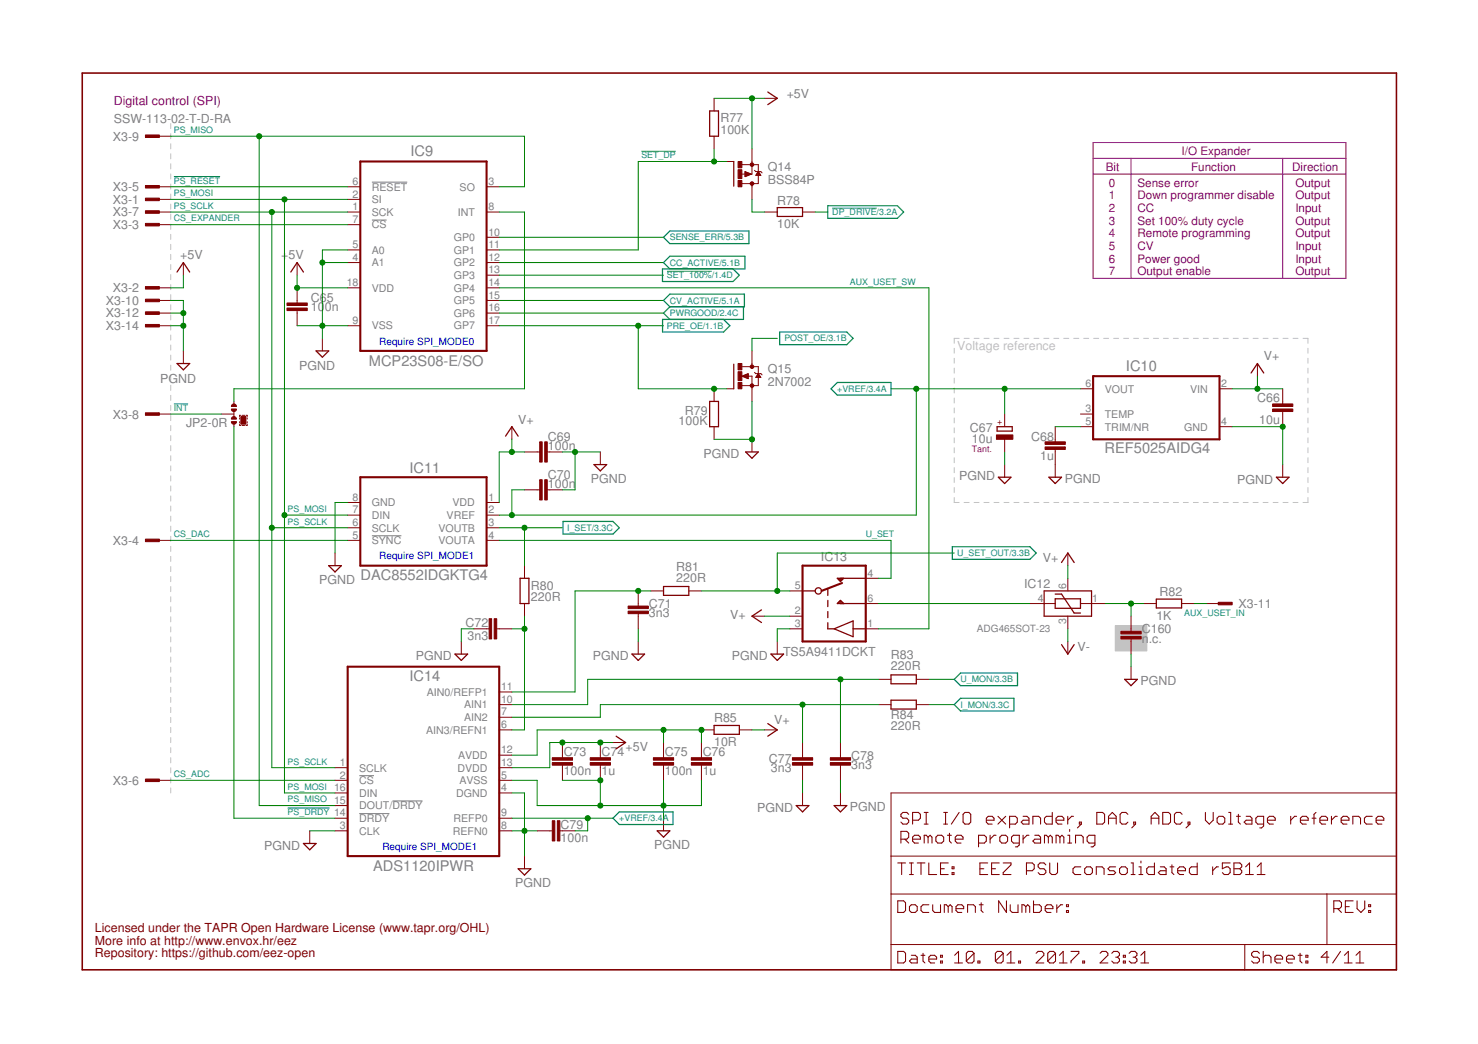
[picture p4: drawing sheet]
<svg xmlns="http://www.w3.org/2000/svg" width="297mm" height="210mm" viewBox="0 0 297 210" stroke-linecap="round" stroke-linejoin="round" font-family="sans-serif">
<g fill="none" stroke="#c0c0c0" stroke-width=".2">
<path d="M34.3 24.8v1.1M34.3 26.9v1M34.3 28.9v1M34.3 30.9v1M34.3 32.9v1.1M34.3 35v1M34.3 37v1M34.3 39v1M34.3 41v1.1M34.3 43.1v1M34.3 45.1v1M34.3 47.1v1"/>
<path d="M34.3 49.1v1.1M34.3 51.2v1M34.3 53.2v1M34.3 55.2v1M34.3 57.2v1.1M34.3 59.2v1.1M34.3 61.3v1M34.3 63.3v1M34.3 65.3v1.1M34.3 67.4v1M34.3 69.4v1M34.3 71.4v1"/>
<path d="M34.3 73.4v1M34.3 75.4v1.1M34.3 77.5v1M34.3 79.5v1M191.8 70v1M191.8 72v1M191.8 74v1M191.8 76v1M191.8 78v1M192.8 68h-1v1M193.8 68h1M195.8 68h1"/>
<path d="M197.8 68h1M199.8 68h1M201.8 68h1M203.8 68h1M205.8 68h1M207.8 68h1M209.8 68h1M211.8 68h1M213.8 68h1M215.8 68h1M217.8 68h1M219.8 68h1"/>
<path d="M221.8 68h1M223.8 68h1M225.8 68h1M227.8 68h1M229.8 68h1M231.8 68h1M233.8 68h1M235.8 68h1M237.8 68h1M239.8 68h1M241.8 68h1M243.8 68h1"/>
<path d="M245.9 68h.9M247.8 68h1.1M249.9 68h.9M251.8 68h1.1M253.9 68h.9M255.9 68h1M257.9 68h1M259.9 68h1M261.9 68h1v1M262.9 70v1M262.9 72v1M262.9 74v1"/>
<path d="M262.9 76v1M262.9 78v1M34.3 81.5v1M34.3 83.5v1.1M34.3 85.6v1M34.3 87.6v1M34.3 89.6v1M34.3 91.6v1M34.3 93.7v1M34.3 95.7v1M34.3 97.7v1M34.3 99.7v1.1"/>
<path d="M191.8 80v1M191.8 82v1M191.8 84v1M191.8 86v1M191.8 88v1M191.8 90v1M191.8 92v1M191.8 94v1M191.8 96v1M191.8 98v1M262.9 80v1M262.9 82v1"/>
<path d="M262.9 84v1M262.9 86v1M262.9 88v1M262.9 90v1M262.9 92v1M262.9 94v1M262.9 96v1M262.9 98v1M34.3 101.7v1.1M34.3 103.8v1M34.3 105.8v1M34.3 107.8v1"/>
<path d="M34.3 109.9v1M34.3 111.9v1M34.3 113.9v1M34.3 115.9v1M34.3 117.9v1.1M34.3 120v1M191.8 100v1h1M193.8 101h1M195.8 101h1M197.8 101h1M199.8 101h1M201.8 101h1"/>
<path d="M203.8 101h1M205.8 101h1M207.8 101h1M209.8 101h1M211.8 101h1M213.8 101h1M215.8 101h1M217.8 101h1M219.8 101h1M221.8 101h1M223.8 101h1M225.8 101h1"/>
<path d="M227.8 101h1M229.8 101h1M231.8 101h1M233.8 101h1M235.8 101h1M237.8 101h1M239.8 101h1M241.8 101h1M243.8 101h1M245.9 101h.9M247.8 101h1.1M249.9 101h.9"/>
<path d="M251.8 101h1.1M253.9 101h.9M255.9 101h1M257.9 101h1M259.9 101h1M262.9 100v1h-1M34.3 122v1M34.3 124v1M34.3 126v1.1M34.3 128.1v1M34.3 130.1v1M34.3 132.1v1"/>
<path d="M34.3 134.1v1M34.3 136.1v1.1M34.3 138.2v1M34.3 140.2v1M34.3 142.2v1.1M34.3 144.3v1M34.3 146.3v1M34.3 148.3v1M34.3 150.3v1M34.3 152.3v1.1M34.3 154.4v1M34.3 156.4v1"/>
<path d="M34.3 158.4v1"/>
</g>
<path d="M224.1 125.8h6.4v5.1h-6.4z" fill="#c0c0c0" stroke="#c0c0c0" stroke-width=".2"/>
<path d="M74.7 36.6h7.2M74.7 44.2h3M74.7 107.7h6M72.2 156h3M72.2 163.6h6.1M78.9 161h6" fill="none" stroke="#808080" stroke-width=".2"/>
<g fill="none" stroke="#800000" stroke-width=".21">
<path d="M180.4 173.5h1.6M181.1 168.7h1.1l.4-.4v-.8l-.4-.3h-1.1v2.3M181.2 173.5v2.3M181.8 168.7l.8 .8M182.6 163.7l-.4-.4h-.7l-.4 .4v.4l.4 .4h.7l.4 .4v.4l-.4 .4h-.7l-.4-.4M182.8 173.5h.8M182.8 175.8h.8M183.2 173.5v2.3M183.4 164.9h1.2l.4-.4v-.8l-.4-.4h-1.2v2.4M183.4 168.7h1.6v-.4l-.4-.4h-.8l-.4 .4v.8l.4 .4h.8M184.3 173.5h1.6M185.1 173.5v2.3"/>
<path d="M185.7 163.3h.8M185.7 165.7h.8M186.1 163.3v2.4M186.5 168.3l-.4-.4h-.4v1.6M186.5 168.3v1.2M186.5 168.3l.4-.4 .4 .4v1.2M186.7 173.5v2.3h1.5M188.1 168.3l.4-.4h.8l.4 .4v.8l-.4 .4h-.8l-.4-.4zM189 174.7h.8M189.7 163.3h.7M189.7 165.7h.7M190 163.3v2.4"/>
<path d="M190.4 167.9h.8M190.6 173.5h-1.6v2.3h1.6M190.8 167.5v1.6l.4 .4M191.3 175.5h.4v.3h-.4zM191.3 174.3h.4v.4h-.4zM192 168.7h1.5v-.4l-.4-.4h-.7l-.4 .4v.8l.4 .4h.7M192.8 163.3l-1.6 2.4M193.9 163.3h.8l.4 .4v1.6l-.4 .4h-.8l-.4-.4v-1.6zM196.7 169.5h1.1l.4-.4v-.8l-.4-.4h-1.1v2.4M196.9 174.7h.8M198.2 164.9h1.6v-.4l-.4-.4h-.8l-.4 .4v.8l.4 .4h.8M198.5 173.5h-1.6v2.3h1.6"/>
<path d="M199 167.9v1.6M199.3 174.7h.8M200.2 167.9h-.4l-.8 .8M200.6 164.1l1.5 1.6M200.8 173.5h-1.5v2.3h1.5M200.9 168.3l.4-.4h.8l.4 .4v.8l-.4 .4h-.8l-.4-.4zM201.6 173.5h1.6v.4l-1.6 1.6v.3h1.6M202.1 164.1l-1.5 1.6M202.9 165.7h1.2l.3-.4v-.8l-.3-.4h-1.2v2.4M204.9 169.5h-1.2l-.4-.4v-.8l.4-.4h1.2v2l-.5 .4h-.3M205.6 164.1h.8l.4 .4v1.2h-1.2l-.4-.4 .4-.4h1.2M205.6 167.9v1.6"/>
<path d="M206.3 175.1h1.2l.4-.4v-.8l-.4-.4h-1.2v2.3M206.8 167.9h-.4l-.8 .8M207.6 165.7v-1.6h1.1l.4 .4v1.2M208 167.9h.7l.4 .4v1.2h-1.1l-.4-.4 .4-.4h1.1M210.2 173.9l-.4-.4h-.8l-.4 .4v.4l.4 .4h.8l.4 .4v.4l-.4 .3h-.8l-.4-.3M210.7 168.3l.4-.4 .4 .4v1.2M210.7 168.3l-.4-.4h-.4v1.6M210.7 168.3v1.2M211 173.5v2l.4 .3h.7l.4-.3v-2M211.5 163.3v2.4h-1.2l-.4-.4v-.8l.4-.4h1.2M212.2 164.9h1.6v-.4l-.4-.4h-.8l-.4 .4v.8l.4 .4h.8M213 168.3l-.4-.4h-.4v1.6"/>
<path d="M213 168.3l.4-.4 .4 .4v1.2M213 168.3v1.2M214.6 164.1v1.6M214.6 169.5h.8M214.6 167.9h.4v1.6M215 166.8v.4M215.8 164.1h-.4l-.8 .8M216.2 169.5v-1.6h1.1l.4 .4v1.2M216.9 165.3h.4v.4h-.4zM217.2 174.3h-1.2l-.4 .4v.8l.4 .3h1.2M217.3 165.7l-.8 .8M218 174.7l.4-.4h.8l.3 .4v.8l-.3 .3h-.8l-.4-.3z"/>
<path d="M220 169.5h-1.1l-.4-.4v-.8l.4-.4h1.1v2l-.4 .4h-.3M220.3 175.8v-1.5h1.2l.4 .4v1.1M220.4 163.3h1.2l.4 .4v1.6l-.4 .4h-1.2zM222.8 164.5h1.5M222.8 165.7v-1.6l.7-.8 .8 .8v1.6M224.2 174.3h-1.1l-.4 .4 .4 .4h.7l.4 .4-.4 .3h-1.1M225 174.7l.4-.4h.8l.4 .4v.8l-.4 .3h-.8l-.4-.3zM226.7 163.7l-.4-.4h-.8l-.4 .4v1.6l.4 .4h.8l.4-.4M227.3 173.5h.4v2.3M227.3 175.8h.8M227.8 165.3h.4v.4h-.4zM228.2 165.7l-.7 .8"/>
<path d="M228.9 175.8h.8M228.9 174.3h.4v1.5M229.3 173.1v.4M231.4 164.5h1.5M231.4 165.7v-1.6l.7-.8 .8 .8v1.6M232 173.5v2.3h-1.2l-.3-.3v-.8l.3-.4h1.2M233.2 174.3h.8l.4 .4v1.1h-1.2l-.4-.3 .4-.4h1.2M233.7 163.3h1.1l.4 .4v1.6l-.4 .4h-1.1zM235.1 174.3h.8M235.5 173.9v1.6l.4 .3M236.7 175.1h1.6v-.4l-.4-.4h-.8l-.4 .4v.8l.4 .3h.8M237.6 163.7l-.4-.4h-.8l-.4 .4v1.6l.4 .4h.8l.4-.4"/>
<path d="M238.8 165.3h.3v.4h-.3zM239.1 165.7l-.7 .8M240.6 173.5v2.3h-1.2l-.4-.3v-.8l.4-.4h1.2M242.3 163.3v1.6l.7 .8 .8-.8v-1.6M243.7 174.3v1.5M244.6 164.5l.4-.4h.8l.3 .4v.8l-.3 .4h-.8l-.4-.4zM244.9 174.3h-.4l-.8 .8M246.9 163.3h.4v2.4M246.9 165.7h.8M247.2 173.5h-1.5v1.2l.7-.4h.4l.4 .4v.8l-.4 .3h-.8l-.3-.3M248 173.5h1.2l.4 .4v.4l-.4 .4 .4 .4v.4l-.4 .3h-1.2zM248 174.7h1.2"/>
<path d="M248.5 164.1h.8M248.9 163.7v1.6l.4 .4M250.3 175.8h1.6M250.3 174.3l.8-.8v2.3M250.4 164.1h.8l.4 .4v1.2h-1.2l-.4-.4 .4-.4h1.2M252.7 175.8h1.5M252.7 174.3l.7-.8v2.3M254 165.7h-1.2l-.4-.4v-.8l.4-.4h1.2v2l-.4 .4h-.4M254.7 164.9h1.6v-.4l-.4-.4h-.8l-.4 .4v.8l.4 .4h.8M259.4 164.1v1.6M260.6 164.1h-.4l-.8 .8M261.3 164.9h1.6v-.4l-.4-.4h-.8l-.4 .4v.8l.4 .4h.8"/>
<path d="M263.7 164.5h.8M264.5 163.3l-.4 .4v2M265.3 164.9h1.5v-.4l-.4-.4h-.8l-.3 .4v.8l.3 .4h.8M267.6 164.1v1.6M268.8 164.1h-.4l-.8 .8M269.5 164.9h1.6v-.4l-.4-.4h-.8l-.4 .4v.8l.4 .4h.8M271.9 165.7v-1.6h1.1l.4 .4v1.2M275.8 164.1h-1.2l-.4 .4v.8l.4 .4h1.2M276.6 164.9h1.5v-.4l-.4-.4h-.8l-.3 .4v.8l.3 .4h.8M180.4 181.1h1.2l.4 .4v1.6l-.4 .4h-1.2zM180.4 191.3h1.2l.4 .4v1.5l-.4 .4h-1.2zM182.8 182.3l.4-.4h.7l.4 .4v.8l-.4 .4h-.7l-.4-.4z"/>
<path d="M183.2 192.1h.7l.4 .3v1.2h-1.1l-.4-.4 .4-.4h1.1M185.1 192.1h.8M185.5 191.7v1.5l.4 .4M186.7 192.8h1.5v-.4l-.4-.3h-.8l-.3 .3v.8l.3 .4h.8M186.7 181.9h-1.2l-.4 .4v.8l.4 .4h1.2M187.5 181.9v1.2l.3 .4h1.2v-1.6M189 193.2h.4v.4h-.4zM189 192.1h.4v.3h-.4zM190.6 182.3l-.4-.4h-.4v1.6M190.6 182.3l.4-.4 .3 .4v1.2M190.6 182.3v1.2M191.9 193.6h1.5"/>
<path d="M191.9 192.1l.7-.8v2.3M192.1 182.7h1.6v-.4l-.4-.4h-.8l-.4 .4v.8l.4 .4h.8M194.5 183.5v-1.6h1.1l.4 .4v1.2M195.7 191.7v1.5l-.3 .4h-.8l-.4-.4M195.7 191.7l-.3-.4h-.8l-.4 .4v1.5M195.7 191.7l-1.5 1.5M196.5 193.2h.4v.4h-.4zM196.8 181.9h.8M197.2 181.5v1.6l.4 .4M201.6 191.7v1.5l-.4 .4h-.8l-.4-.4M201.6 191.7l-.4-.4h-.8l-.4 .4v1.5M201.6 191.7l-1.6 1.5"/>
<path d="M202.3 181.1v2.4l-1.6-2.4v2.4M202.4 193.6h1.5M202.4 192.1l.8-.8v2.3M203 181.9v1.2l.4 .4h1.2v-1.6M204.7 193.2h.4v.4h-.4zM206.2 182.3l-.4-.4h-.4v1.6M206.2 182.3v1.2M206.2 182.3l.3-.4 .4 .4v1.2M207.7 181.1v2.4h1.2l.4-.4v-.8l-.4-.4h-1.2M208.2 191.7l.4-.4h.8l.4 .4v.4l-1.6 1.5h1.6M210.1 182.7h1.5v-.4l-.4-.4h-.8l-.3 .4v.8l.3 .4h.8M212.1 191.7v1.5l-.4 .4h-.7l-.4-.4"/>
<path d="M212.1 191.7l-.4-.4h-.7l-.4 .4v1.5M212.1 191.7l-1.5 1.5M212.4 181.9v1.6M212.9 193.6h1.6M212.9 192.1l.8-.8v2.3M213.6 181.9h-.4l-.8 .8M214.3 183.1h.4v.4h-.4zM214.3 181.9h.4v.4h-.4zM215.2 191.3h1.6v.4l-1.6 1.5v.4M217.6 193.2h.4v.4h-.4zM221.1 191.7l.4-.4h.8l.4 .4v.4l-1.6 1.5h1.6M223.4 191.7l.4-.4h.8l.4 .4v.4l-.4 .3"/>
<path d="M224.2 192.4h.4M224.6 192.4l.4 .4v.4l-.4 .4h-.8l-.4-.4M225.8 193.2h.4v.4h-.4zM225.8 192.1h.4v.3h-.4zM226.9 191.7l.4-.4h.8l.4 .4v.4l-.4 .3M227.7 192.4h.4M228.1 192.4l.4 .4v.4l-.4 .4h-.8l-.4-.4M229.3 193.6h1.5M229.3 192.1l.8-.8v2.3M253.1 191.7l-.4-.4h-.8l-.4 .4v.4l.4 .3h.8l.4 .4v.4l-.4 .4h-.8l-.4-.4M253.9 192.4l.4-.3h.8l.3 .3v1.2M253.9 191.3v2.3"/>
<path d="M256.2 192.8h1.6v-.4l-.4-.3h-.8l-.4 .3v.8l.4 .4h.8M258.6 192.8h1.5v-.4l-.4-.3h-.7l-.4 .3v.8l.4 .4h.7M260.9 192.1h.8M261.3 191.7v1.5l.4 .4M262.4 193.2h.4v.4h-.4zM262.4 192.1h.4v.3h-.4zM267.1 192.4h-1.6l1.2-1.1v2.3M268.1 182.7h1.1l.4-.4v-.8l-.4-.4h-1.1v2.4M268.8 182.7l.8 .8M269.4 191.3l-1.6 2.3M270.2 193.6h1.5M270.2 192.1l.8-.8v2.3"/>
<path d="M270.4 182.3h.8M271.9 181.1h-1.5v2.4h1.5M272.5 193.6h1.6M272.5 192.1l.8-.8v2.3M272.7 181.1v1.6l.8 .8 .8-.8v-1.6M275.1 183.1h.4v.4h-.4zM275.1 181.9h.4v.4h-.4z"/>
</g>
<g fill="none" stroke="#800000" stroke-width=".2">
<path d="M143.5 19.8v2.5M153.7 19.8h2.5M31.8 37.5h2.5M31.8 27.4h2.5M69.9 37.5h2.5M97.8 37.5h2.5M143.5 27.4v2.5M146 32.5h1.5M149.1 33.1h3.3v3.8h-3.3M149.7 34.5l1.3 .5-1.3 .5zM149.7 35.4h.3M149.7 35.3h.6"/>
<path d="M149.7 35.2h.9M149.7 35.1h1.2M149.7 34.9h1.1M149.7 34.8h.8M149.7 34.7h.5M149.7 34.6h.2M151.1 29.9v5.1h-2.1M151.1 36.9v3.2M151.6 34.2l.3 .3h1l.3 .3M152 35.2h.8M152 35.1h.8M152.1 34.9h.6"/>
<path d="M152.2 34.8h.4M152.3 34.7h.2M152.4 34.6h.1M152.4 34.5l.5 .8h-1zM31.8 57.9h2.5M31.8 40.1h2.5M31.8 42.6h2.5M31.8 45.2h2.5M36.9 52.8v2.5M59.7 52.8v2.5M59.7 57.9v3M69.9 57.9h2.5"/>
<path d="M69.9 40.1h2.5M69.9 42.6h2.5M69.9 45.2h2.5M69.9 50.2h2.5M69.9 52.8h2.5M97.8 57.9h2.5M97.8 42.6h2.5M97.8 50.2h2.5M97.8 52.8h2.5M97.8 47.7h2.5M97.8 55.3h2.5M153.7 42.6h2.5"/>
<path d="M161.3 42.6h2.5M31.8 65.5h2.5M31.8 60.4h2.5M31.8 62.9h2.5M36.9 70.5v2.6M59.7 62.4v3.1M64.8 68v2.5M69.9 65.5h2.5M97.8 65.5h2.5M97.8 60.4h2.5M97.8 62.9h2.5M143.5 78.2v2.5"/>
<path d="M146 78.2h1.5M149.1 75.6l1.3-.5v1zM149.1 73.7h3.3v3.8h-3.3M149.2 75.7h1.2M149.2 75.6h1.2M149.5 75.5h.9M149.6 75.8h.8M149.8 75.3h.6M149.9 75.9h.5M150.1 75.2h.3M150.2 76.1h.2M150.2 75.6h.9v5.1"/>
<path d="M151.1 70.5v3.2M151.6 74.9l.3 .2h1l.3 .3M151.9 75.8h1M152 75.7h.8M152.1 75.6h.6M152.2 75.5h.4M152.3 75.3h.2M152.3 75.2h.2M152.4 75.1l.5 .8h-1zM217.1 78.2h2.6M245.1 78.2h2.5M252.7 73.1v2.5"/>
<path d="M257.8 78.2v3M31.8 83.2h2.5M44.5 83.2h2.5M47 80.7v.8M47 82.7v1.1M47 85v.8M48.2 85.3v.2h.2M48.2 84v.3M48.2 84.8v.2M48.4 83.5h-.2v.3M48.7 83.5h.5M48.7 85.5h.5"/>
<path d="M49.4 83.5h.3v.3M49.7 85.3v.2h-.3M49.7 84v.3M49.7 84.8v.2M102.9 85.8v2.5M105.4 90.9h3.1M105.4 98.5h3.1M110 90.9h3M110 98.5h3M120.6 90.9v2.5M143.5 85.8v2.5M151.1 88.3v2.6"/>
<path d="M201.9 83.2v2.6M201.9 88.3v2.6M201.9 93.4v2.5M212.1 85.8v3M212.1 90.4v5.5M217.1 83.2h2.6M217.1 85.8h2.6M245.1 85.8h2.5M257.8 82.7v3.1M257.8 93.4v2.5M31.8 108.6h2.5M67.3 111.2v2.5"/>
<path d="M69.9 101h2.5M69.9 103.6h2.5M69.9 106.1h2.5M69.9 108.6h2.5M97.8 101h2.5M97.8 103.6h2.5M97.8 106.1h2.5M97.8 108.6h2.5M105.4 113.7v2.6M128.3 118.8v3.1M130.8 118.8h2.5M138.4 118.8h2.6"/>
<path d="M158.7 118.8h2.6M174 116.3h2.5M214.6 111.2v2.5M214.6 116.3v2.5M92.7 129v2.5M95.2 126.4h3.1M99.8 126.4h3.1M100.3 139.1h2.6M105.4 121.3v2.6M128.3 123.4v3M128.3 129v2.5M151.1 123.9h2.6"/>
<path d="M156.2 129v2.5M158.7 123.9h2.6M158.7 126.4h2.6M174 126.4h2.5M174 121.3h2.5M176.5 136.6h2.6M184.1 136.6h2.6M207 121.3h5.1M214.6 123.9v2.5M214.6 129v2.5M217.1 121.3h5.1M227.3 123.9v3"/>
<path d="M227.3 128.5v3M227.3 134v2.6M229.8 121.3h2.6M237.5 121.3h2.5M242.5 121.3h2.6M31.8 156.9h2.5M67.3 159.4h2.6M67.3 154.3h2.6M67.3 156.9h2.6M100.3 141.7h2.6M100.3 144.2h2.6M100.3 146.7h2.6"/>
<path d="M100.3 159.4h2.6M100.3 154.3h2.6M100.3 156.9h2.6M100.3 151.8h2.6M113 149.3v3M113 153.8v3.1M120.6 149.3v3M120.6 153.8v3.1M123.2 149.3h2.5M133.3 149.3v3M133.3 153.8v3.1M141 146.7h2.5"/>
<path d="M141 149.3v3M141 153.8v3.1M148.6 146.7h2.5M153.7 146.7h2.5M161.3 149.3v3M161.3 153.8v3.1M161.3 159.4v2.6M168.9 149.3v3M168.9 153.8v3.1M168.9 159.4v2.6M176.5 141.7h2.6M179.1 159.4h101.5v35.6h-101.5z"/>
<path d="M184.1 141.7h2.6M62.3 167v2.6M67.3 167h2.6M67.3 162h2.6M67.3 164.5h2.6M100.3 167h2.6M100.3 164.5h2.6M105.4 172.1v2.6M107.9 167h3.1M112.5 167h3.1M133.3 164.5v2.5M179.1 179.7h101.5"/>
<path d="M179.1 172.1h101.5M266.7 179.7v10.2M179.1 189.9h101.5M250.2 189.9v5.1"/>
</g>
<path d="M72.4 32.5h25.4v38h-25.4zM219.7 75.6h25.4v12.7h-25.4zM72.4 95.9h25.4v17.8h-25.4zM161.3 113.7h12.7v15.3h-12.7zM169.2 117.2l-4.1 1.6M69.9 134h30.4v38.1h-30.4z" fill="none" stroke="#800000" stroke-width=".42"/>
<g fill="#800000" stroke="#800000" stroke-width=".2">
<path d="M108.5 88.8h.5v4.1h-.5z"/>
<path d="M109.5 88.8h.5v4.1h-.5z"/>
<path d="M108.5 96.5h.5v4h-.5z"/>
<path d="M109.5 96.5h.5v4h-.5z"/>
<path d="M57.7 61.9h4v.5h-4z"/>
<path d="M57.7 60.9h4v.5h-4z"/>
<path d="M131.3 152.3h4.1v.5h-4.1z"/>
<path d="M131.3 153.3h4.1v.5h-4.1z"/>
<path d="M111 152.3h4.1v.5h-4.1z"/>
<path d="M111 153.3h4.1v.5h-4.1z"/>
<path d="M138.9 152.3h4.1v.5h-4.1z"/>
<path d="M138.9 153.3h4.1v.5h-4.1z"/>
<path d="M118.6 152.3h4.1v.5h-4.1z"/>
<path d="M118.6 153.3h4.1v.5h-4.1z"/>
<path d="M255.8 82.2h4v.5h-4z"/>
<path d="M255.8 81.2h4v.5h-4z"/>
<path d="M210 89.9h4.1v.5h-4.1z"/>
<path d="M210 88.8h4.1v.5h-4.1z"/>
<path d="M29.2 39.8h2.8v.5h-2.8z"/>
<path d="M29.2 57.6h2.8v.5h-2.8z"/>
<path d="M29.2 44.9h2.8v.5h-2.8z"/>
<path d="M29.2 108.4h2.8v.5h-2.8z"/>
<path d="M29.2 37.3h2.8v.5h-2.8z"/>
<path d="M29.2 156.6h2.8v.5h-2.8z"/>
<path d="M29.2 42.4h2.8v.5h-2.8z"/>
<path d="M29.2 83h2.8v.5h-2.8z"/>
<path d="M29.2 27.1h2.8v.5h-2.8z"/>
<path d="M29.2 60.2h2.8v.5h-2.8z"/>
<path d="M148.3 76.9h.8v1.3h-.8z"/>
<path d="M148.3 73.1h.8v1.3h-.8z"/>
<path d="M148.3 74.7h.8v1.8h-.8z"/>
<path d="M148.3 36.3h.8v1.2h-.8z"/>
<path d="M148.3 32.5h.8v1.2h-.8z"/>
<path d="M148.3 34.1h.8v1.8h-.8z"/>
<path d="M29.2 62.7h2.8v.5h-2.8z"/>
<path d="M29.2 65.2h2.8v.5h-2.8z"/>
<path d="M200.3 87.4h3.3v.9h-3.3z"/>
<path d="M48.4 83.8h1v1.5h-1z"/>
<path d="M112 165h.5v4.1h-.5z"/>
<path d="M111 165h.5v4.1h-.5z"/>
<path d="M166.9 152.3h4v.5h-4z"/>
<path d="M166.9 153.3h4v.5h-4z"/>
<path d="M159.3 152.3h4v.5h-4z"/>
<path d="M159.3 153.3h4v.5h-4z"/>
<path d="M244.8 121.1h2.8v.5h-2.8z"/>
<path d="M126.2 121.9h4.1v.5h-4.1z"/>
<path d="M126.2 122.9h4.1v.5h-4.1z"/>
<path d="M98.3 124.4h.5v4.1h-.5z"/>
<path d="M99.3 124.4h.5v4.1h-.5z"/>
<path d="M225.3 126.9h4v.5h-4z"/>
<path d="M225.3 128h4v.5h-4z"/>
</g>
<path d="M16.5 14.7h264.1v180.3h-264.1z" fill="none" stroke="#800000" stroke-width=".32"/>
<g fill="none" stroke="#800000" stroke-width=".25">
<path d="M154.3 18.5l1.9 1.3-1.9 1.2M142.6 22.3h1.8v5.1h-1.8zM147.5 32.5v4.9M35.6 54.7l1.3-1.9 1.2 1.9M58.4 54.7l1.3-1.9 1.3 1.9M156.2 41.7h5.1v1.8h-5.1zM35.6 73.1h2.5l-1.2 1.3zM63.5 70.5h2.6l-1.3 1.3zM147.5 73.2v5M251.4 75l1.3-1.9 1.3 1.9M101.6 87.7l1.3-1.9 1.2 1.9M119.4 93.4h2.5l-1.3 1.3z"/>
<path d="M142.6 80.7h1.8v5.1h-1.8zM149.9 90.9h2.5l-1.3 1.2zM200.4 85.8h3v.9h-3zM200.6 95.9h2.6l-1.3 1.3zM210.8 95.9h2.5l-1.2 1.3zM256.5 95.9h2.6l-1.3 1.3zM66.1 113.7h2.5l-1.3 1.3zM104.5 116.3h1.8v5h-1.8zM133.3 117.9h5.1v1.8h-5.1zM161.3 118.8h2.5M166.4 118.5v1.2M168.3 116.3h1.2"/>
<path d="M168.6 116.6h.6M168.8 116.8h.2M169.5 116.3l-.6 .6-.6-.6h5.7M209.8 118.8h9.6v5.1h-9.6zM212.1 119.4h1.2l2.6 3.9h1.2M213.3 113.1l1.3-1.9 1.3 1.9M91.4 131.5h2.6l-1.3 1.3zM127 131.5h2.5l-1.2 1.3zM153 122.6l-1.9 1.3 1.9 1.3M154.9 131.5h2.6l-1.3 1.3zM166.4 125.2v1.2h1.2M166.4 120.7v1.3"/>
<path d="M166.4 123v1.2M167.6 126.4l3.8-1.6v3.2zM168.4 121.2h1M168.6 121h.6M168.8 120.8h.2M169.5 121.3l-.6-.6-.6 .6h5.7M171.4 126.4h2.6M179.1 135.7h5v1.8h-5zM212.1 120.4h5v1.9h-5zM213.3 129.6l1.3 1.9 1.3-1.9M226 136.6h2.6l-1.3 1.3zM232.4 120.5h5.1v1.7h-5.1z"/>
<path d="M123.8 148l1.9 1.3-1.9 1.3M143.5 145.9h5.1v1.7h-5.1zM154.3 145.5l1.9 1.2-1.9 1.3M179.1 140.8h5v1.8h-5zM61 169.6h2.5l-1.2 1.3zM104.1 174.7h2.6l-1.3 1.2zM132.1 167h2.5l-1.3 1.3zM160 162h2.6l-1.3 1.2zM167.6 162h2.6l-1.3 1.2z"/>
<circle cx="164.5" cy="118.8" r=".64"/>
</g>
<g fill="#800000" stroke="#800000" stroke-width=".2">
<path d="M46.7 81.3l.5-.1 .3 .5h-1z" fill-rule="evenodd"/>
<path d="M46.7 83.9l.5-.1 .3 .5h-1z" fill-rule="evenodd"/>
<path d="M46.5 82.2h1a.51 .51 0 0 1-.5 .6 .51 .51 0 0 1-.5-.6z" fill-rule="evenodd"/>
<path d="M46.5 84.8h1a.51 .51 0 0 1-.5 .5 .51 .51 0 0 1-.5-.5z" fill-rule="evenodd"/>
<circle cx="151.1" cy="73.7" r=".36"/>
<circle cx="151.1" cy="77.5" r=".36"/>
<circle cx="151.1" cy="33.1" r=".36"/>
<circle cx="151.1" cy="36.9" r=".36"/>
</g>
<g fill="none" stroke="#008000" stroke-width=".2">
<path d="M143.5 19.8h10.2M151.1 19.8v10.1M34.3 27.4h71.1v10.1h-5.1M34.3 37.5h35.6M52.1 27.4v134.6h15.2M143.5 29.9v2.6M146 32.5h-17.7v17.7h-28M34.3 42.6h35.6M34.3 40.1h35.6M34.3 45.2h35.6M36.9 55.3v2.6h-2.6M54.6 42.6v111.7h12.7"/>
<path d="M57.2 40.1v119.3h10.1M59.7 55.3v2.6h10.2M64.8 52.8h5.1M69.9 50.2h-5.1v17.8M100.3 57.9h86.4v68.5h-10.2M100.3 42.6h5.1v35.6h-58.4v2.5M100.3 52.8h33M100.3 55.3h33M100.3 47.7h33M151.1 40.1v2.5h2.6M163.8 42.6h2.6M34.3 60.4h2.6v10.1"/>
<path d="M34.3 62.9h2.6M34.3 65.5h2.6M59.7 65.5h10.2M100.3 62.9h33M100.3 65.5h33M100.3 60.4h33M128.3 65.5v12.7h17.7M156.2 68h-5.1v2.5M179.1 78.2h38M184.1 78.2v25.4h-83.8M201.9 78.2v5M247.6 78.2h10.2"/>
<path d="M252.7 75.6v2.6M34.3 83.2h10.2M47 85.8v78.7h20.3M102.9 88.3v2.6M105.4 98.5h-2.5v5.1M105.4 90.9h-5.1v10.1M113 90.9h7.6M115.6 90.9v7.6h-2.6M151.1 80.7v7.6h-7.6M201.9 90.9v2.5M212.1 85.8h5M247.6 85.8h10.2v7.6"/>
<path d="M34.3 108.6h35.6M54.6 106.1h15.3M57.2 103.6h12.7M69.9 101h-2.6v10.2M100.3 106.1h12.7M100.3 108.6h78.8v7.7h-2.6M105.4 106.1v7.6M130.8 118.8h-15.2v20.3h-12.7M141 118.8h17.7M191.8 111.2h-35.6v7.6M214.6 113.7v2.6M95.2 126.4h-2.5v2.6"/>
<path d="M102.9 126.4h2.5M105.4 123.9v22.8h-2.5M128.3 126.4v2.6M153.7 123.9h5M158.7 126.4h-2.5v2.6M168.9 136.6v12.7M176.5 136.6h-58.4v5.1h-15.2M176.5 121.3h30.5M186.7 136.6h5.1M214.6 126.4v2.6M222.2 121.3h7.6M227.3 121.3v2.6"/>
<path d="M227.3 131.5v2.5M240 121.3h2.5M34.3 156.9h33M102.9 159.4h2.5v12.7M102.9 156.9h5v5.1h33.1v-5.1M113 156.9h7.6v5.1M123.2 149.3h-12.7v5h-7.6M133.3 146.7v2.6M133.3 156.9v7.6M141 149.3v-2.6h-33.1v5.1h-5M151.1 146.7h2.6M161.3 141.7v7.6"/>
<path d="M161.3 156.9v2.5M168.9 156.9v2.5M176.5 141.7h-55.9v2.5h-17.7M186.7 141.7h5.1M62.3 167h5M102.9 164.5h20.3M102.9 167h5M118.1 164.5v2.5h-2.5"/>
</g>
<g fill="#008000" stroke="#008000" stroke-width=".2">
<circle cx="59.7" cy="57.9" r=".51"/>
<circle cx="113" cy="149.3" r=".51"/>
<circle cx="120.6" cy="149.3" r=".51"/>
<circle cx="151.1" cy="19.8" r=".51"/>
<circle cx="54.6" cy="42.6" r=".51"/>
<circle cx="54.6" cy="106.1" r=".51"/>
<circle cx="57.2" cy="40.1" r=".51"/>
<circle cx="57.2" cy="103.6" r=".51"/>
<circle cx="52.1" cy="27.4" r=".51"/>
<circle cx="143.5" cy="78.2" r=".51"/>
<circle cx="128.3" cy="65.5" r=".51"/>
<circle cx="141" cy="146.7" r=".51"/>
<circle cx="133.3" cy="146.7" r=".51"/>
<circle cx="118.1" cy="164.5" r=".51"/>
<circle cx="201.9" cy="78.2" r=".51"/>
<circle cx="102.9" cy="103.6" r=".51"/>
<circle cx="184.1" cy="78.2" r=".51"/>
<circle cx="105.4" cy="106.1" r=".51"/>
<circle cx="133.3" cy="162" r=".51"/>
<circle cx="120.6" cy="156.9" r=".51"/>
<circle cx="120.6" cy="162" r=".51"/>
<circle cx="257.8" cy="85.8" r=".51"/>
<circle cx="115.6" cy="90.9" r=".51"/>
<circle cx="105.4" cy="167" r=".51"/>
<circle cx="64.8" cy="52.8" r=".51"/>
<circle cx="64.8" cy="65.5" r=".51"/>
<circle cx="36.9" cy="62.9" r=".51"/>
<circle cx="36.9" cy="65.5" r=".51"/>
<circle cx="151.1" cy="88.3" r=".51"/>
<circle cx="143.5" cy="32.5" r=".51"/>
<circle cx="252.7" cy="78.2" r=".51"/>
<circle cx="102.9" cy="90.9" r=".51"/>
<circle cx="168.9" cy="136.6" r=".51"/>
<circle cx="161.3" cy="141.7" r=".51"/>
<circle cx="227.3" cy="121.3" r=".51"/>
<circle cx="128.3" cy="118.8" r=".51"/>
<circle cx="105.4" cy="126.4" r=".51"/>
<circle cx="156.2" cy="118.8" r=".51"/>
</g>
<path d="M34.9 35.5h9.3M128.9 30.4h6.9M134 54.5h9.1M167.3 41.8h8.9M34.9 81.2h2.9M57.8 162.5h8.4" fill="none" stroke="#008080" stroke-width=".2"/>
<g fill="none" stroke="#008080" stroke-width=".25">
<path d="M133.3 47.7l1.3-1.3h15.9v2.6h-15.9zM134.6 54.1l-1.3-1.3 1.3-1.3h15.1v2.6h-16.6v2.5h14.2l1.3-1.3-1.3-1.2M166.3 41.4h14l1.3 1.2-1.3 1.3h-14zM133.3 60.4l1.3-1.3h15v2.6h-15zM134.6 61.7l-1.3 1.2 1.3 1.3M149.4 61.7v2.5h-16.2v2.6h12.2l1.3-1.3-1.3-1.3M156.7 66.8h13.5l1.2 1.2-1.2 1.3h-13.5zM167 78.2l1.3-1.3h10.8v2.5h-10.8zM113.2 104.8h10l1.3 1.3-1.3 1.3h-10zM191.4 109.9h15.6l1.3 1.3-1.3 1.3h-15.6zM191.8 136.6l1.2-1.3h11.5v2.6h-11.5zM191.8 141.7l1.2-1.3h10.8v2.5h-10.8z"/>
<path d="M123.2 164.5l1.3-1.3h10.8v2.6h-10.8z"/>
</g>
<path d="M219.7 31.8h50.8M219.7 28.7h50.8v27.3h-50.8zM219.7 35h50.8M227.3 31.8v24.2M257.8 31.8v24.2" fill="none" stroke="#800080" stroke-width=".2"/>
<g font-size="2.9" fill="#808080">
<text x="82.5" y="31.4">IC9</text>
<text x="74.1" y="73.7">MCP23S08-E/SO</text>
<text x="226.3" y="74.7">IC10</text>
<text x="82.3" y="95.1">IC11</text>
<text x="222" y="91.1">REF5025AIDG4</text>
<text x="72.5" y="116.7">DAC8552IDGKTG4</text>
<text x="82.3" y="137">IC14</text>
<text x="75" y="175.1">ADS1120IPWR</text>
</g>
<text font-size="2.5" fill="#800080" x="22.9" y="21">Digital control (SPI)</text>
<g font-size="2.5" fill="#808080">
<text x="158.1" y="19.6">+5V</text>
<text x="22.7" y="28.3">X3-9</text>
<text x="22.9" y="24.7">SSW-113-02-T-D-RA</text>
<text x="144.8" y="26.9">100K</text>
<text x="144.8" y="24.6">R77</text>
<text x="154.3" y="34.4">Q14</text>
<text x="22.7" y="41">X3-1</text>
<text x="22.7" y="38.4">X3-5</text>
<text x="154.3" y="36.9">BSS84P</text>
<text x="156.2" y="41.1">R78</text>
<text x="22.7" y="46.1">X3-3</text>
<text x="22.7" y="43.5">X3-7</text>
<text x="156.2" y="45.9">10K</text>
<text x="36.2" y="52">+5V</text>
<text x="56.5" y="52">+5V</text>
<text x="22.7" y="58.8">X3-2</text>
<text x="21.3" y="61.3">X3-10</text>
<text x="21.3" y="63.8">X3-12</text>
<text x="62.5" y="62.6">10</text>
<text x="62.5" y="60.7">C65</text>
<text x="65.3" y="62.6">0n</text>
<text x="21.3" y="66.4">X3-14</text>
<text x="32.2" y="76.9">PGND</text>
<text x="60.1" y="74.4">PGND</text>
<text x="154.3" y="77.5">2N7002</text>
<text x="154.3" y="75">Q15</text>
<text x="254" y="72.5">V+</text>
<text x="137.6" y="83.4">R79</text>
<text x="252.7" y="80.9">C66</text>
<text x="22.7" y="84.1">X3-8</text>
<text x="37.4" y="85.8">JP2-0R</text>
<text x="104.1" y="85.2">V+</text>
<text x="110.1" y="88.6">C69</text>
<text x="136.4" y="85.5">100K</text>
<text x="194.9" y="86.9">C67</text>
<text x="195.3" y="89.1">10u</text>
<text x="207.2" y="88.6">C68</text>
<text x="253.1" y="85.3">10u</text>
<text x="110.1" y="90.5">100n</text>
<text x="141.4" y="92">PGND</text>
<text x="209" y="92.4">1u</text>
<text x="110.1" y="98.1">100n</text>
<text x="110.1" y="96.2">C70</text>
<text x="118.7" y="97.1">PGND</text>
<text x="192.8" y="96.6">PGND</text>
<text x="214" y="97.1">PGND</text>
<text x="248.7" y="97.2">PGND</text>
<text x="22.7" y="109.5">X3-4</text>
<text x="165" y="112.8">IC13</text>
<text x="209.6" y="113.1">V+</text>
<text x="64.1" y="117.4">PGND</text>
<text x="106.7" y="118.6">R80</text>
<text x="135.9" y="117">220R</text>
<text x="135.9" y="114.8">R81</text>
<text x="205.8" y="118.2">IC12</text>
<text x="233" y="119.8">R82</text>
<text x="106.7" y="120.8">220R</text>
<text x="130.4" y="124.1">3n3</text>
<text x="130.4" y="122.2">C71</text>
<text x="146.7" y="124.5">V+</text>
<text x="232.4" y="124.6">1K</text>
<text x="248.9" y="122.2">X3-11</text>
<text x="93.6" y="126">C72</text>
<text x="94" y="128.6">3n3</text>
<text x="157.4" y="131.9">TS5A9411DCKT</text>
<text x="216.6" y="130.9">V-</text>
<text x="229.5" y="129.2">n</text>
<text x="229.5" y="127.3">C160</text>
<text x="230.9" y="129.2">.c.</text>
<text x="83.6" y="132.8">PGND</text>
<text x="119.1" y="132.8">PGND</text>
<text x="147.1" y="132.8">PGND</text>
<text x="179.1" y="134.8">220R</text>
<text x="179.1" y="132.5">R83</text>
<text x="229.2" y="137.7">PGND</text>
<text x="143.5" y="145.2">R85</text>
<text x="155.6" y="145.5">V+</text>
<text x="179.1" y="146.9">220R</text>
<text x="179.1" y="144.6">R84</text>
<text x="113.3" y="155.9">100n</text>
<text x="113.3" y="152.1">C73</text>
<text x="120.9" y="155.9">1u</text>
<text x="120.9" y="152.1">C74</text>
<text x="125.7" y="151.1">+5V</text>
<text x="133.6" y="155.9">100n</text>
<text x="133.6" y="152.1">C75</text>
<text x="141.2" y="155.9">1u</text>
<text x="141.2" y="152.1">C76</text>
<text x="143.5" y="150">10R</text>
<text x="154.5" y="153.3">C77</text>
<text x="154.9" y="155.2">3n3</text>
<text x="171.1" y="154.6">3n3</text>
<text x="171.1" y="152.7">C78</text>
<text x="22.7" y="157.8">X3-6</text>
<text x="112.7" y="166.7">C79</text>
<text x="152.2" y="163.2">PGND</text>
<text x="170.8" y="163.1">PGND</text>
<text x="53.1" y="170.9">PGND</text>
<text x="112.7" y="169.2">100n</text>
<text x="131.4" y="170.7">PGND</text>
<text x="103.5" y="178.4">PGND</text>
</g>
<text font-size="2.5" fill="#c0c0c0" x="192.4" y="70.4">Voltage reference</text>
<g font-size="2.5" fill="#800000">
<text x="19.1" y="187.4">Licensed under the TAPR Open Hardware License (www.tapr.org/OHL)</text>
<text x="19.1" y="189.9">More info at http://www.envox.hr/eez</text>
<text x="19.1" y="192.4">Repository: https://github.com/eez-open</text>
</g>
<g font-size="2.3" fill="#800080">
<text x="222.2" y="34.4">Bit</text>
<text x="237.5" y="31.2">I/O Expander</text>
<text x="239.4" y="34.4">Function</text>
<text x="259.7" y="34.4">Direction</text>
<text x="222.9" y="37.5">0</text>
<text x="222.9" y="40.1">1</text>
<text x="228.6" y="37.5">Sense error</text>
<text x="228.6" y="40.1">Down programmer disable</text>
<text x="260.3" y="37.5">Output</text>
<text x="260.3" y="40.1">Output</text>
<text x="222.9" y="42.6">2</text>
<text x="222.9" y="45.2">3</text>
<text x="222.9" y="47.7">4</text>
<text x="228.6" y="42.6">CC</text>
<text x="228.6" y="45.2">Set 100% duty cycle</text>
<text x="228.6" y="47.7">Remote programming</text>
<text x="260.3" y="42.6">Input</text>
<text x="260.3" y="45.2">Output</text>
<text x="260.3" y="47.7">Output</text>
<text x="222.9" y="50.2">5</text>
<text x="222.9" y="52.8">6</text>
<text x="228.6" y="50.2">CV</text>
<text x="228.6" y="52.8">Power good</text>
<text x="260.3" y="50.2">Input</text>
<text x="260.3" y="52.8">Input</text>
<text x="222.9" y="55.3">7</text>
<text x="228.6" y="55.3">Output enable</text>
<text x="260.3" y="55.3">Output</text>
</g>
<g font-size="2.1" fill="#808080">
<text x="70.9" y="37.2">6</text>
<text x="70.9" y="39.7">2</text>
<text x="74.7" y="38.3">RESET</text>
<text x="74.7" y="40.8">SI</text>
<text x="92.4" y="38.3">SO</text>
<text x="98.2" y="37.2">3</text>
<text x="70.9" y="42.3">1</text>
<text x="70.9" y="44.8">7</text>
<text x="74.7" y="43.4">SCK</text>
<text x="74.7" y="45.9">CS</text>
<text x="92" y="43.4">INT</text>
<text x="98.2" y="42.3">8</text>
<text x="98.2" y="47.3">10</text>
<text x="70.9" y="49.9">5</text>
<text x="70.9" y="52.4">4</text>
<text x="74.7" y="51">A0</text>
<text x="74.7" y="53.5">A1</text>
<text x="91.2" y="48.5">GP0</text>
<text x="91.2" y="51">GP1</text>
<text x="91.2" y="53.5">GP2</text>
<text x="98.2" y="49.9">11</text>
<text x="98.2" y="52.4">12</text>
<text x="69.7" y="57.5">18</text>
<text x="74.7" y="58.6">VDD</text>
<text x="91.2" y="56.1">GP3</text>
<text x="91.2" y="58.6">GP4</text>
<text x="98.2" y="55">13</text>
<text x="98.2" y="57.5">14</text>
<text x="70.9" y="65.1">9</text>
<text x="91.2" y="61.2">GP5</text>
<text x="91.2" y="63.7">GP6</text>
<text x="98.2" y="60">15</text>
<text x="98.2" y="62.6">16</text>
<text x="98.2" y="65.1">17</text>
<text x="74.7" y="66.2">VSS</text>
<text x="91.2" y="66.2">GP7</text>
<text x="218.2" y="77.8">6</text>
<text x="245.4" y="77.8">2</text>
<text x="218.2" y="82.9">3</text>
<text x="222" y="78.9">VOUT</text>
<text x="239.2" y="78.9">VIN</text>
<text x="218.2" y="85.4">5</text>
<text x="222" y="84">TEMP</text>
<text x="222" y="86.6">TRIM/NR</text>
<text x="238" y="86.6">GND</text>
<text x="245.4" y="85.4">4</text>
<text x="70.9" y="100.7">8</text>
<text x="74.7" y="101.8">GND</text>
<text x="91" y="101.8">VDD</text>
<text x="98.2" y="100.7">1</text>
<text x="70.9" y="105.8">6</text>
<text x="70.9" y="103.2">7</text>
<text x="74.7" y="106.9">SCLK</text>
<text x="74.7" y="104.3">DIN</text>
<text x="88.1" y="106.9">VOUTB</text>
<text x="89.8" y="104.3">VREF</text>
<text x="98.2" y="103.2">2</text>
<text x="98.2" y="105.8">3</text>
<text x="70.9" y="108.3">5</text>
<text x="74.7" y="109.4">SYNC</text>
<text x="88.1" y="109.4">VOUTA</text>
<text x="98.2" y="108.3">4</text>
<text x="159.7" y="118.5">5</text>
<text x="174.3" y="115.9">4</text>
<text x="214.3" y="118.5" transform="rotate(-90 214.3 118.5)">6</text>
<text x="159.7" y="123.5">2</text>
<text x="174.3" y="121">6</text>
<text x="208.6" y="121">4</text>
<text x="214.3" y="125.4" transform="rotate(-90 214.3 125.4)">3</text>
<text x="219.5" y="121">1</text>
<text x="159.7" y="126.1">3</text>
<text x="174.3" y="126.1">1</text>
<text x="85.8" y="139.9">AIN0/REFP1</text>
<text x="93.3" y="142.4">AIN1</text>
<text x="100.7" y="141.3">10</text>
<text x="100.7" y="143.8">7</text>
<text x="100.7" y="138.8">11</text>
<text x="85.7" y="147.5">AIN3/REFN1</text>
<text x="93.3" y="145">AIN2</text>
<text x="100.7" y="146.4">6</text>
<text x="68.3" y="154">1</text>
<text x="72.2" y="155.1">SCLK</text>
<text x="91.9" y="155.1">DVDD</text>
<text x="92.1" y="152.6">AVDD</text>
<text x="100.7" y="151.5">12</text>
<text x="100.7" y="154">13</text>
<text x="67.1" y="159.1">16</text>
<text x="67.1" y="161.6">15</text>
<text x="68.3" y="156.5">2</text>
<text x="72.2" y="160.2">DIN</text>
<text x="72.2" y="157.7">CS</text>
<text x="91.7" y="160.2">DGND</text>
<text x="92.3" y="157.7">AVSS</text>
<text x="100.7" y="159.1">4</text>
<text x="100.7" y="156.5">5</text>
<text x="67.1" y="164.2">14</text>
<text x="68.3" y="166.7">3</text>
<text x="72.2" y="167.8">CLK</text>
<text x="72.2" y="162.7">DOUT/DRDY</text>
<text x="72.2" y="165.3">DRDY</text>
<text x="91" y="167.8">REFN0</text>
<text x="91.1" y="165.3">REFP0</text>
<text x="100.7" y="164.2">9</text>
<text x="100.7" y="166.7">8</text>
</g>
<g font-size="2" fill="#00f">
<text x="76.2" y="69.3">Require SPI_MODE0</text>
<text x="76.2" y="112.5">Require SPI_MODE1</text>
<text x="76.8" y="170.9">Require SPI_MODE1</text>
</g>
<text font-size="2" fill="#808080" x="196.4" y="127.1">ADG465SOT-23</text>
<g font-size="1.8" fill="#008080">
<text x="34.9" y="26.8">PS_MISO</text>
<text x="128.9" y="31.8">SET_DP</text>
<text x="34.9" y="42">PS_SCLK</text>
<text x="34.9" y="39.5">PS_MOSI</text>
<text x="34.9" y="36.9">PS_RESET</text>
<text x="34.9" y="44.5">CS_EXPANDER</text>
<text x="167.3" y="43.3">DP_DRIVE/3.2A</text>
<text x="134.6" y="53.4">CC_ACTIVE/5.1B</text>
<text x="134.6" y="48.3">SENSE_ERR/5.3B</text>
<text x="134" y="56">SET_100%/1.4D</text>
<text x="170.8" y="57.2">AUX_USET_SW</text>
<text x="134.6" y="63.6">PWRGOOD/2.4C</text>
<text x="134.6" y="61">CV_ACTIVE/5.1A</text>
<text x="134" y="66.1">PRE_OE/1.1B</text>
<text x="157.6" y="68.7">POST_OE/3.1B</text>
<text x="34.9" y="82.6">INT</text>
<text x="168.3" y="78.8">+VREF/3.4A</text>
<text x="57.8" y="105.5">PS_SCLK</text>
<text x="57.8" y="102.9">PS_MOSI</text>
<text x="114" y="106.7">I_SET/3.3C</text>
<text x="34.9" y="108">CS_DAC</text>
<text x="174" y="108">U_SET</text>
<text x="192.4" y="111.8">U_SET_OUT/3.3B</text>
<text x="238" y="123.9">AUX_USET_IN</text>
<text x="193" y="137.2">U_MON/3.3B</text>
<text x="193" y="142.3">I_MON/3.3C</text>
<text x="57.8" y="153.7">PS_SCLK</text>
<text x="34.9" y="156.3">CS_ADC</text>
<text x="57.8" y="158.8">PS_MOSI</text>
<text x="57.8" y="161.3">PS_MISO</text>
<text x="57.8" y="163.9">PS_DRDY</text>
<text x="124.5" y="165.1">+VREF/3.4A</text>
</g>
<text font-size="1.8" fill="#800000" x="201.3" y="85.4" transform="rotate(-90 201.3 85.4)">+</text>
<text font-size="1.8" fill="#800080" x="195.3" y="90.9">Tant.</text>
</svg>
